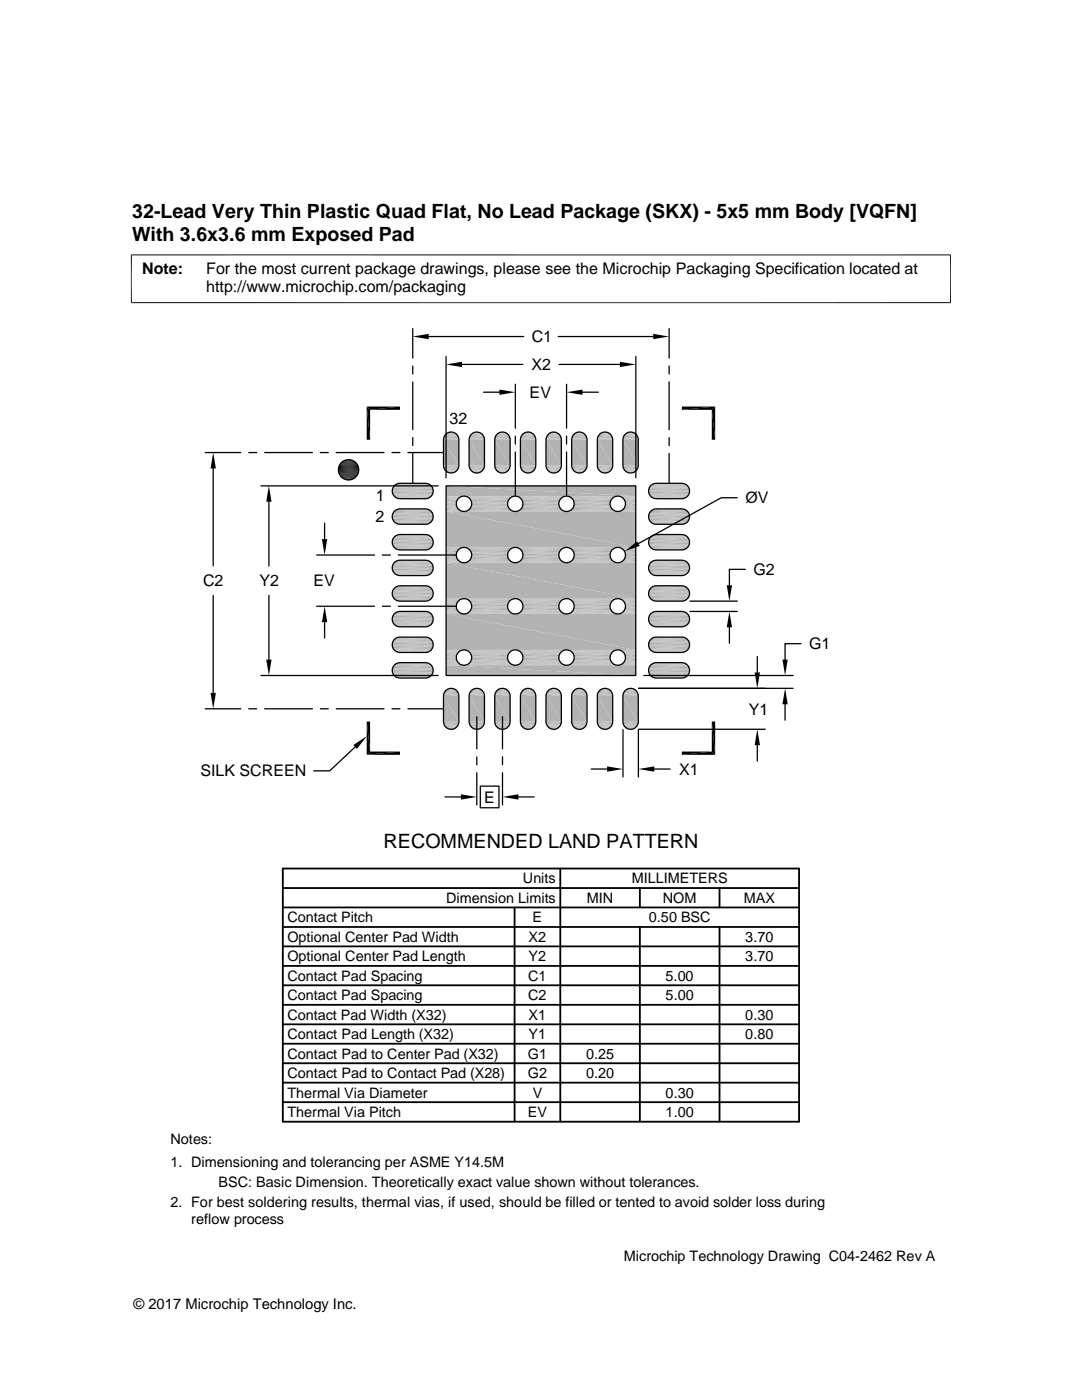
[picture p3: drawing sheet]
<svg xmlns="http://www.w3.org/2000/svg" width="216mm" height="279mm" viewBox="0 0 216 279" stroke-linecap="round" stroke-linejoin="round" font-family="sans-serif">
<g fill="#b3b3b3">
<path d="M89 97l37.9 2h-37.9z"/>
<path d="M89 97h37.9v2z"/>
</g>
<g fill="none" stroke="#b3b3b3" stroke-width=".2">
<path d="M89 99h3.4M89 99.1h3.2M89 99.2h2.9M89 99.4h2.7M92.7 99h10M93 99.1h9.4M93.3 99.2h8.8M93.5 99.4h8.4M103 99h9.9M103.2 99.1h9.4M103.5 99.2h8.9M103.7 99.4h8.4"/>
<path d="M113.2 99h9.9M113.5 99.1h9.4M113.7 99.2h8.9M114 99.4h8.3M123.4 99h3.5M123.7 99.1h3.2M124 99.2h2.9M124.2 99.4h2.7M89 101.7h2.7M89 101.8h2.9M89 102h3.2M89 102h3.4"/>
<path d="M92.7 102h10M93 102h9.4M93.3 101.8h8.8M93.5 101.7h8.4M103 102h9.9M103.2 102h9.4M103.5 101.8h8.9M103.7 101.7h8.4M113.2 102h9.9M113.5 102h9.4M113.7 101.8h8.9M114 101.7h8.3"/>
<path d="M123.4 102h3.5M123.7 102h3.2M124 101.8h2.9M124.2 101.7h2.7"/>
</g>
<path d="M89 99.6h2.5M93.7 99.6h8M103.9 99.6h8M114.2 99.6h7.9M124.4 99.6h2.5M89 101.5h2.5M93.7 101.5h8M103.9 101.5h8M114.2 101.5h7.9M124.4 101.5h2.5" fill="none" stroke="#b3b3b3" stroke-width=".23"/>
<path d="M89 99.9h2.3M93.9 99.9h7.6M104.1 99.9h7.6M114.3 99.9h7.7M124.6 99.9h2.3M89 101.2h2.3M93.9 101.2h7.6M104.1 101.2h7.6M114.3 101.2h7.7M124.6 101.2h2.3" fill="none" stroke="#b3b3b3" stroke-width=".25"/>
<g fill="none" stroke="#b3b3b3" stroke-width=".28">
<path d="M89 100.1h2.1M89 100.4h2.1M89 100.7h2.1M89 101h2.1M94 100.1h7.4M94 101h7.4M94.1 100.7h7.2M94.1 100.4h7.2M104.2 101h7.4M104.2 100.1h7.4M104.3 100.7h7.2M104.3 100.4h7.2"/>
<path d="M114.5 101h7.3M114.5 100.1h7.3M114.6 100.7h7.2M114.6 100.4h7.2M124.7 100.1h2.2M124.7 101h2.2M124.8 100.7h2.1M124.8 100.4h2.1"/>
</g>
<g fill="#b3b3b3">
<path d="M89 102.1l37.9 7.1h-37.9z"/>
<path d="M89 102.1h37.9v7.1z"/>
</g>
<g fill="none" stroke="#b3b3b3" stroke-width=".2">
<path d="M89 109.3h3.4M89 109.3h3.2M89 109.5h2.9M89 109.7h2.7M89 111.9h2.7M89 112.1h2.9M89 112.2h3.2M89 112.3h3.4M92.7 109.3h10M92.7 112.3h10M93 112.2h9.4M93 109.3h9.4"/>
<path d="M93.3 109.5h8.8M93.3 112.1h8.8M93.5 109.7h8.4M93.5 111.9h8.4M103 112.3h9.9M103 109.3h9.9M103.2 112.2h9.4M103.2 109.3h9.4M103.5 109.5h8.9M103.5 112.1h8.9M103.7 109.7h8.4M103.7 111.9h8.4"/>
<path d="M113.2 112.3h9.9M113.2 109.3h9.9M113.5 112.2h9.4M113.5 109.3h9.4M113.7 109.5h8.9M113.7 112.1h8.9M114 109.7h8.3M114 111.9h8.3M123.4 109.3h3.5M123.4 112.3h3.5M123.7 112.2h3.2M123.7 109.3h3.2"/>
<path d="M124 109.5h2.9M124 112.1h2.9M124.2 109.7h2.7M124.2 111.9h2.7"/>
</g>
<path d="M89 109.9h2.5M89 111.7h2.5M93.7 109.9h8M93.7 111.7h8M103.9 109.9h8M103.9 111.7h8M114.2 111.7h7.9M114.2 109.9h7.9M124.4 109.9h2.5M124.4 111.7h2.5" fill="none" stroke="#b3b3b3" stroke-width=".21"/>
<path d="M89 110.1h2.3M89 111.5h2.3M93.9 111.5h7.6M93.9 110.1h7.6M104.1 111.5h7.6M104.1 110.1h7.6M114.3 110.1h7.7M114.3 111.5h7.7M124.6 111.5h2.3M124.6 110.1h2.3" fill="none" stroke="#b3b3b3" stroke-width=".25"/>
<g fill="none" stroke="#b3b3b3" stroke-width=".28">
<path d="M89 110.4h2.1M89 110.6h2.1M89 111.2h2.1M94 110.4h7.4M94 111.2h7.4M94.1 110.6h7.2M104.2 111.2h7.4M104.2 110.4h7.4M104.3 110.6h7.2M114.5 111.2h7.3M114.5 110.4h7.3M114.6 110.6h7.2"/>
<path d="M124.7 110.4h2.2M124.7 111.2h2.2M124.8 110.6h2.1"/>
</g>
<path d="M89 110.9h2.1M94.1 110.9h7.2M104.3 110.9h7.2M114.6 110.9h7.2M124.8 110.9h2.1" fill="none" stroke="#b3b3b3" stroke-width=".3"/>
<g fill="#b3b3b3">
<path d="M89 112.3l37.9 7.2h-37.9z"/>
<path d="M89 112.3h37.9v7.2z"/>
</g>
<g fill="none" stroke="#b3b3b3" stroke-width=".2">
<path d="M89 119.5h3.4M89 119.6h3.2M89 119.7h2.9M89 119.9h2.7M92.7 119.5h10M93 119.6h9.4M93.3 119.7h8.8M93.5 119.9h8.4M103 119.5h9.9M103.2 119.6h9.4M103.5 119.7h8.9M103.7 119.9h8.4"/>
<path d="M113.2 119.5h9.9M113.5 119.6h9.4M113.7 119.7h8.9M114 119.9h8.3M123.4 119.5h3.5M123.7 119.6h3.2M124 119.7h2.9M124.2 119.9h2.7M89 122.1h2.7M89 122.3h2.9M89 122.4h3.2M89 122.5h3.4"/>
<path d="M92.7 122.5h10M93 122.4h9.4M93.3 122.3h8.8M93.5 122.1h8.4M103 122.5h9.9M103.2 122.4h9.4M103.5 122.3h8.9M103.7 122.1h8.4M113.2 122.5h9.9M113.5 122.4h9.4M113.7 122.3h8.9M114 122.1h8.3"/>
<path d="M123.4 122.5h3.5M123.7 122.4h3.2M124 122.3h2.9M124.2 122.1h2.7"/>
</g>
<path d="M89 120.1h2.5M89 121.9h2.5M93.7 120.1h8M93.7 121.9h8M103.9 120.1h8M103.9 121.9h8M114.2 121.9h7.9M114.2 120.1h7.9M124.4 120.1h2.5M124.4 121.9h2.5" fill="none" stroke="#b3b3b3" stroke-width=".21"/>
<path d="M89 120.3h2.3M89 121.7h2.3M93.9 121.7h7.6M93.9 120.3h7.6M104.1 121.7h7.6M104.1 120.3h7.6M114.3 120.3h7.7M114.3 121.7h7.7M124.6 121.7h2.3M124.6 120.3h2.3" fill="none" stroke="#b3b3b3" stroke-width=".25"/>
<g fill="none" stroke="#b3b3b3" stroke-width=".28">
<path d="M89 120.6h2.1M89 121.1h2.1M89 121.4h2.1M94 120.6h7.4M94 121.4h7.4M94.1 121.1h7.2M104.2 121.4h7.4M104.2 120.6h7.4M104.3 121.1h7.2M114.5 121.4h7.3M114.5 120.6h7.3M114.6 121.1h7.2"/>
<path d="M124.7 120.6h2.2M124.7 121.4h2.2M124.8 121.1h2.1"/>
</g>
<path d="M89 120.9h2.1M94.1 120.9h7.2M104.3 120.9h7.2M114.6 120.9h7.2M124.8 120.9h2.1" fill="none" stroke="#b3b3b3" stroke-width=".3"/>
<g fill="#b3b3b3">
<path d="M89 122.5l37.9 7.2h-37.9z"/>
<path d="M89 122.5h37.9v7.2z"/>
</g>
<g fill="none" stroke="#b3b3b3" stroke-width=".2">
<path d="M89 129.7h3.4M89 129.8h3.2M89 129.9h2.9M89 130.1h2.7M89 132.4h2.7M89 132.5h2.9M89 132.7h3.2M89 132.7h3.4M92.7 129.7h10M92.7 132.7h10M93 132.7h9.4M93 129.8h9.4"/>
<path d="M93.3 129.9h8.8M93.3 132.5h8.8M93.5 130.1h8.4M93.5 132.4h8.4M103 132.7h9.9M103 129.7h9.9M103.2 132.7h9.4M103.2 129.8h9.4M103.5 129.9h8.9M103.5 132.5h8.9M103.7 130.1h8.4M103.7 132.4h8.4"/>
<path d="M113.2 132.7h9.9M113.2 129.7h9.9M113.5 132.7h9.4M113.5 129.8h9.4M113.7 129.9h8.9M113.7 132.5h8.9M114 130.1h8.3M114 132.4h8.3M123.4 129.7h3.5M123.4 132.7h3.5M123.7 132.7h3.2M123.7 129.8h3.2"/>
<path d="M124 129.9h2.9M124 132.5h2.9M124.2 130.1h2.7M124.2 132.4h2.7"/>
</g>
<path d="M89 130.3h2.5M89 132.2h2.5M93.7 130.3h8M93.7 132.2h8M103.9 130.3h8M103.9 132.2h8M114.2 132.2h7.9M114.2 130.3h7.9M124.4 130.3h2.5M124.4 132.2h2.5" fill="none" stroke="#b3b3b3" stroke-width=".23"/>
<path d="M89 130.6h2.3M89 131.9h2.3M93.9 131.9h7.6M93.9 130.6h7.6M104.1 131.9h7.6M104.1 130.6h7.6M114.3 130.6h7.7M114.3 131.9h7.7M124.6 131.9h2.3M124.6 130.6h2.3" fill="none" stroke="#b3b3b3" stroke-width=".25"/>
<g fill="none" stroke="#b3b3b3" stroke-width=".28">
<path d="M89 130.8h2.1M89 131.1h2.1M89 131.4h2.1M89 131.6h2.1M94 130.8h7.4M94 131.6h7.4M94.1 131.4h7.2M94.1 131.1h7.2M104.2 131.6h7.4M104.2 130.8h7.4M104.3 131.4h7.2M104.3 131.1h7.2"/>
<path d="M114.5 131.6h7.3M114.5 130.8h7.3M114.6 131.4h7.2M114.6 131.1h7.2M124.7 130.8h2.2M124.7 131.6h2.2M124.8 131.4h2.1M124.8 131.1h2.1"/>
</g>
<g fill="#b3b3b3">
<path d="M89 132.8l37.9 2h-37.9z"/>
<path d="M89 132.8h37.9v2z"/>
<path d="M125.4 86.3h.9z"/>
<path d="M125.7 86.2l.6 .1z"/>
<path d="M120.3 86.3h.8z"/>
<path d="M120.6 86.2l.5 .1z"/>
<path d="M115.2 86.3h.8z"/>
<path d="M115.5 86.2l.5 .1z"/>
<path d="M110.1 86.3h.8z"/>
<path d="M110.3 86.2l.6 .1z"/>
<path d="M104.9 86.3h.9z"/>
<path d="M105.2 86.2l.6 .1z"/>
<path d="M99.8 86.3h.9z"/>
<path d="M100.1 86.2l.6 .1z"/>
<path d="M94.7 86.3h.9z"/>
<path d="M95 86.2l.6 .1z"/>
<path d="M89.6 86.3h.8z"/>
<path d="M89.9 86.2l.5 .1z"/>
<path d="M125.1 86.4l.3-.1 1.1 .1z"/>
<path d="M125.4 86.3l1.1 .1z"/>
<path d="M120 86.4l.3-.1 1.1 .1z"/>
<path d="M120.3 86.3l1.1 .1z"/>
<path d="M114.9 86.4l.3-.1 1.1 .1z"/>
<path d="M115.2 86.3l1.1 .1z"/>
<path d="M109.8 86.4l.3-.1 1.1 .1z"/>
<path d="M110.1 86.3l1.1 .1z"/>
<path d="M104.7 86.4l.2-.1 1.1 .1z"/>
<path d="M104.9 86.3l1.1 .1z"/>
<path d="M99.6 86.4l.2-.1 1.1 .1z"/>
<path d="M99.8 86.3l1.1 .1z"/>
<path d="M94.5 86.4l.2-.1 1.1 .1z"/>
<path d="M94.7 86.3l1.1 .1z"/>
<path d="M89.3 86.4l.3-.1 1.1 .1z"/>
<path d="M89.6 86.3l1.1 .1z"/>
<path d="M124.9 86.5l.2-.1 1.6 .1z"/>
<path d="M125.1 86.4h1.4l.2 .1z"/>
<path d="M119.8 86.5l.2-.1 1.6 .1z"/>
<path d="M120 86.4h1.4l.2 .1z"/>
<path d="M114.7 86.5l.2-.1 1.6 .1z"/>
<path d="M114.9 86.4h1.4l.2 .1z"/>
<path d="M109.6 86.5l.2-.1 1.6 .1z"/>
<path d="M109.8 86.4h1.4l.2 .1z"/>
<path d="M104.4 86.5l.3-.1 1.6 .1z"/>
<path d="M104.7 86.4h1.3l.3 .1z"/>
<path d="M99.3 86.5l.3-.1 1.6 .1z"/>
<path d="M99.6 86.4h1.3l.3 .1z"/>
<path d="M94.2 86.5l.3-.1 1.6 .1z"/>
<path d="M94.5 86.4h1.3l.3 .1z"/>
<path d="M89.1 86.5l.2-.1 1.7 .1z"/>
<path d="M89.3 86.4h1.4l.3 .1z"/>
</g>
<path d="M88.9 86.6h2.3M94 86.6h2.3M99.1 86.6h2.3M104.2 86.6h2.3M109.3 86.6h2.3M114.5 86.6h2.2M119.6 86.6h2.3M124.7 86.6h2.3" fill="none" stroke="#b3b3b3" stroke-width=".2"/>
<path d="M88.7 86.8h2.6M93.8 86.8h2.7M99 86.8h2.6M104.1 86.8h2.6M109.2 86.8h2.6M114.3 86.8h2.6M119.4 86.8h2.6M124.5 86.8h2.6" fill="none" stroke="#b3b3b3" stroke-width=".23"/>
<path d="M88.6 87.1h2.9M93.7 87.1h2.9M98.8 87.1h2.9M103.9 87.1h2.9M109.1 87.1h2.8M114.2 87.1h2.8M119.3 87.1h2.9M124.4 87.1h2.9" fill="none" stroke="#b3b3b3" stroke-width=".25"/>
<g fill="none" stroke="#b3b3b3" stroke-width=".28">
<path d="M88.5 87.6h3.1M88.5 87.3h3M93.6 87.6h3.1M93.6 87.3h3M98.7 87.6h3.1M98.7 87.3h3.1M103.8 87.6h3.1M103.9 87.3h3M108.9 87.6h3.1M109 87.3h3M114.1 87.6h3M114.1 87.3h3"/>
<path d="M119.2 87.6h3.1M119.2 87.3h3M124.3 87.6h3.1M124.3 87.3h3"/>
</g>
<g fill="#b3b3b3">
<path d="M124.3 87.8l3.1 5.1h-3.1z"/>
<path d="M124.3 87.8h3.1v5.1z"/>
<path d="M119.2 87.8l3.1 5.1h-3.1z"/>
<path d="M119.2 87.8h3.1v5.1z"/>
<path d="M114.1 87.8l3 5.1h-3z"/>
<path d="M114.1 87.8h3v5.1z"/>
<path d="M108.9 87.8l3.1 5.1h-3.1z"/>
<path d="M108.9 87.8h3.1v5.1z"/>
<path d="M103.8 87.8l3.1 5.1h-3.1z"/>
<path d="M103.8 87.8h3.1v5.1z"/>
<path d="M98.7 87.8l3.1 5.1h-3.1z"/>
<path d="M98.7 87.8h3.1v5.1z"/>
<path d="M93.6 87.8l3.1 5.1h-3.1z"/>
<path d="M93.6 87.8h3.1v5.1z"/>
<path d="M88.5 87.8l3.1 5.1h-3.1z"/>
<path d="M88.5 87.8h3.1v5.1z"/>
</g>
<g fill="none" stroke="#b3b3b3" stroke-width=".28">
<path d="M88.5 93h3.1M88.5 93.3h3M93.6 93h3.1M93.6 93.3h3M98.7 93h3.1M98.7 93.3h3.1M103.8 93h3.1M103.9 93.3h3M108.9 93h3.1M109 93.3h3M114.1 93h3M114.1 93.3h3"/>
<path d="M119.2 93h3.1M119.2 93.3h3M124.3 93h3.1M124.3 93.3h3"/>
</g>
<path d="M88.6 93.6h2.9M93.7 93.6h2.9M98.8 93.6h2.9M103.9 93.6h2.9M109.1 93.6h2.8M114.2 93.6h2.8M119.3 93.6h2.9M124.4 93.6h2.9" fill="none" stroke="#b3b3b3" stroke-width=".25"/>
<path d="M88.7 93.8h2.6M93.8 93.8h2.7M99 93.8h2.6M104.1 93.8h2.6M109.2 93.8h2.6M114.3 93.8h2.6M119.4 93.8h2.6M124.5 93.8h2.6" fill="none" stroke="#b3b3b3" stroke-width=".21"/>
<path d="M88.9 94h2.3M94 94h2.3M99.1 94h2.3M104.2 94h2.3M109.3 94h2.3M114.5 94h2.2M119.6 94h2.3M124.7 94h2.3" fill="none" stroke="#b3b3b3" stroke-width=".2"/>
<g fill="#b3b3b3">
<path d="M124.9 94.1l1.6 .2h-1.4z"/>
<path d="M124.9 94.1h1.8l-.2 .2z"/>
<path d="M119.8 94.1l1.6 .2h-1.4z"/>
<path d="M119.8 94.1h1.8l-.2 .2z"/>
<path d="M114.7 94.1l1.6 .2h-1.4z"/>
<path d="M114.7 94.1h1.8l-.2 .2z"/>
<path d="M109.6 94.1l1.6 .2h-1.4z"/>
<path d="M109.6 94.1h1.8l-.2 .2z"/>
<path d="M104.4 94.1l1.6 .2h-1.3z"/>
<path d="M104.4 94.1h1.9l-.3 .2z"/>
<path d="M99.3 94.1l1.6 .2h-1.3z"/>
<path d="M99.3 94.1h1.9l-.3 .2z"/>
<path d="M94.2 94.1l1.6 .2h-1.3z"/>
<path d="M94.2 94.1h1.9l-.3 .2z"/>
<path d="M89.1 94.1l1.6 .2h-1.4z"/>
<path d="M89.1 94.1h1.9l-.3 .2z"/>
<path d="M125.1 94.3h1.2z"/>
<path d="M125.1 94.3h1.4z"/>
<path d="M120 94.3h1.1z"/>
<path d="M120 94.3h1.4z"/>
<path d="M114.9 94.3h1.1z"/>
<path d="M114.9 94.3h1.4z"/>
<path d="M109.8 94.3h1.1z"/>
<path d="M109.8 94.3h1.4z"/>
<path d="M104.7 94.3h1.1z"/>
<path d="M104.7 94.3h1.3z"/>
<path d="M99.6 94.3h1.1z"/>
<path d="M99.6 94.3h1.3z"/>
<path d="M94.5 94.3h1.1z"/>
<path d="M94.5 94.3h1.3z"/>
<path d="M89.3 94.3h1.1z"/>
<path d="M89.3 94.3h1.4z"/>
<path d="M125.4 94.3l.6 .1z"/>
<path d="M125.4 94.3h.9z"/>
<path d="M120.3 94.3l.6 .1z"/>
<path d="M120.3 94.3h.8z"/>
<path d="M115.2 94.3l.5 .1z"/>
<path d="M115.2 94.3h.8z"/>
<path d="M110.1 94.3l.5 .1z"/>
<path d="M110.1 94.3h.8z"/>
<path d="M104.9 94.3l.6 .1z"/>
<path d="M104.9 94.3h.9z"/>
<path d="M99.8 94.3l.6 .1z"/>
<path d="M99.8 94.3h.9z"/>
<path d="M94.7 94.3l.6 .1z"/>
<path d="M94.7 94.3h.9z"/>
<path d="M89.6 94.3l.6 .1z"/>
<path d="M89.6 94.3h.8z"/>
</g>
<g fill="none" stroke="#b3b3b3" stroke-width=".2">
<path d="M78.8 99.2h7.1M78.8 96.8h7.1M79 99.4h6.7M79 96.6h6.7M79.2 96.5h6.3M79.2 99.5h6.3M79.5 96.5h5.7M79.5 99.5h5.7M129.9 99.2h7.2M129.9 96.8h7.2M130.1 99.4h6.8M130.1 96.6h6.8"/>
<path d="M130.4 96.5h6.2M130.4 99.5h6.2M130.7 96.5h5.6M130.7 99.5h5.6M78.6 112.3h7.5M78.6 104.1h7.5M78.6 119.5h7.5M78.8 104.3h7.1M78.8 109.4h7.1M78.8 114.6h7.1M78.8 119.7h7.1M78.8 101.9h7.1"/>
<path d="M78.8 107h7.1M78.8 112.1h7.1M78.8 117.2h7.1M79 104.5h6.7M79 109.6h6.7M79 114.7h6.7M79 119.8h6.7M79 101.7h6.7M79 106.8h6.7M79 112h6.7M79 117.1h6.7M79.2 101.6h6.3"/>
<path d="M79.2 106.7h6.3M79.2 111.9h6.3M79.2 117h6.3M79.2 104.6h6.3M79.2 109.7h6.3M79.2 114.8h6.3M79.2 119.9h6.3M79.5 101.6h5.7M79.5 106.7h5.7M79.5 111.8h5.7M79.5 116.9h5.7M79.5 104.6h5.7"/>
<path d="M79.5 109.7h5.7M79.5 114.9h5.7M79.5 120h5.7M129.7 104.1h7.6M129.7 119.5h7.6M129.7 112.3h7.6M129.9 104.3h7.2M129.9 109.4h7.2M129.9 114.6h7.2M129.9 119.7h7.2M129.9 101.9h7.2M129.9 107h7.2"/>
<path d="M129.9 112.1h7.2M129.9 117.2h7.2M130.1 104.5h6.8M130.1 109.6h6.8M130.1 114.7h6.8M130.1 119.8h6.8M130.1 101.7h6.8M130.1 106.8h6.8M130.1 112h6.8M130.1 117.1h6.8M130.4 101.6h6.2M130.4 106.7h6.2"/>
<path d="M130.4 111.9h6.2M130.4 117h6.2M130.4 104.6h6.2M130.4 109.7h6.2M130.4 114.8h6.2M130.4 119.9h6.2M130.7 101.6h5.6M130.7 106.7h5.6M130.7 111.8h5.6M130.7 116.9h5.6M130.7 104.6h5.6M130.7 109.7h5.6"/>
<path d="M130.7 114.9h5.6M130.7 120h5.6M78.6 127.6h7.5M78.8 124.8h7.1M78.8 129.9h7.1M78.8 135h7.1M78.8 122.3h7.1M78.8 127.5h7.1M78.8 132.6h7.1M79 124.9h6.7M79 130h6.7M79 135.1h6.7"/>
<path d="M79 122.2h6.7M79 127.3h6.7M79 132.4h6.7M79.2 122.1h6.3M79.2 127.2h6.3M79.2 132.3h6.3M79.2 125h6.3M79.2 130.1h6.3M79.2 135.3h6.3M79.5 122h5.7M79.5 127.2h5.7M79.5 132.3h5.7"/>
<path d="M79.5 125.1h5.7M79.5 130.2h5.7M79.5 135.3h5.7M129.7 127.6h7.6M129.9 124.8h7.2M129.9 129.9h7.2M129.9 135h7.2M129.9 122.3h7.2M129.9 127.5h7.2M129.9 132.6h7.2M130.1 124.9h6.8M130.1 130h6.8"/>
<path d="M130.1 135.1h6.8M130.1 122.2h6.8M130.1 127.3h6.8M130.1 132.4h6.8M130.4 122.1h6.2M130.4 127.2h6.2M130.4 132.3h6.2M130.4 125h6.2M130.4 130.1h6.2M130.4 135.3h6.2M130.7 122h5.6M130.7 127.2h5.6"/>
<path d="M130.7 132.3h5.6M130.7 125.1h5.6M130.7 130.2h5.6M130.7 135.3h5.6"/>
</g>
<g fill="none" stroke="#b3b3b3" stroke-width=".21">
<path d="M78.6 97h7.5M78.6 99h7.5M129.7 99h7.6M129.7 97h7.6M78.6 102.1h7.5M78.6 107.2h7.5M78.6 117.4h7.5M78.6 109.2h7.5M78.6 114.4h7.5M129.7 109.2h7.6M129.7 114.4h7.6M129.7 102.1h7.6"/>
<path d="M129.7 107.2h7.6M129.7 117.4h7.6M78.6 122.5h7.5M78.6 132.8h7.5M78.6 124.6h7.5M78.6 129.7h7.5M78.6 134.8h7.5M129.7 124.6h7.6M129.7 129.7h7.6M129.7 134.8h7.6M129.7 122.5h7.6M129.7 132.8h7.6"/>
</g>
<g fill="none" stroke="#b3b3b3" stroke-width=".23">
<path d="M78.4 97.2h7.9M78.4 98.8h7.9M129.6 97.2h7.8M129.6 98.8h7.8M78.4 107.4h7.9M78.4 109h7.9M129.6 107.4h7.8M129.6 109h7.8M78.4 122.8h7.9M78.4 133h7.9M78.4 124.4h7.9M78.4 134.6h7.9"/>
<path d="M129.6 122.8h7.8M129.6 133h7.8M129.6 124.4h7.8M129.6 134.6h7.8"/>
</g>
<g fill="none" stroke="#b3b3b3" stroke-width=".25">
<path d="M78.3 97.4h8.1M129.5 97.4h8M78.3 103.7h8.1M78.3 113.9h8.1M78.3 119h8.1M78.3 102.6h8.1M78.3 112.8h8.1M78.3 117.9h8.1M78.4 102.3h7.9M78.4 112.5h7.9M78.4 117.6h7.9M78.4 103.9h7.9"/>
<path d="M78.4 114.1h7.9M78.4 119.3h7.9M129.5 103.7h8M129.5 113.9h8M129.5 119h8M129.5 102.6h8M129.5 112.8h8M129.5 117.9h8M129.6 102.3h7.8M129.6 112.5h7.8M129.6 117.6h7.8M129.6 103.9h7.8"/>
<path d="M129.6 114.1h7.8M129.6 119.3h7.8M78.3 129.2h8.1M78.3 134.3h8.1M78.3 128.1h8.1M78.4 127.9h7.9M78.4 129.5h7.9M129.5 129.2h8M129.5 134.3h8M129.5 128.1h8M129.6 127.9h7.8M129.6 129.5h7.8"/>
</g>
<path d="M78.3 97.7h8.1M129.4 97.7h8.2M78.3 103.1h8.1M78.3 113.3h8.1M78.3 118.4h8.1M129.4 103.1h8.2M129.4 113.3h8.2M129.4 118.4h8.2M78.3 128.7h8.1M78.3 134.1h8.1M129.4 128.7h8.2M129.4 134.1h8.2" fill="none" stroke="#b3b3b3" stroke-width=".3"/>
<g fill="none" stroke="#b3b3b3" stroke-width=".28">
<path d="M78.3 98h8.1M78.3 98.3h8.1M78.3 98.5h8.1M129.4 98h8.2M129.4 98.3h8.2M129.5 98.5h8M78.3 102.8h8.1M78.3 107.9h8.1M78.3 113h8.1M78.3 118.2h8.1M78.3 103.4h8.1M78.3 108.2h8.1"/>
<path d="M78.3 108.5h8.1M78.3 113.6h8.1M78.3 118.7h8.1M78.3 108.8h8.1M78.3 107.7h8.1M129.4 102.8h8.2M129.4 107.9h8.2M129.4 113h8.2M129.4 118.2h8.2M129.4 103.4h8.2M129.4 108.2h8.2M129.4 108.5h8.2"/>
<path d="M129.4 113.6h8.2M129.4 118.7h8.2M129.5 108.8h8M129.5 107.7h8M78.3 123.3h8.1M78.3 128.4h8.1M78.3 133.5h8.1M78.3 123.6h8.1M78.3 123.8h8.1M78.3 129h8.1M78.3 133.8h8.1M78.3 124.1h8.1"/>
<path d="M78.3 123h8.1M78.3 133.2h8.1M129.4 123.3h8.2M129.4 128.4h8.2M129.4 133.5h8.2M129.4 123.6h8.2M129.4 123.8h8.2M129.4 129h8.2M129.4 133.8h8.2M129.5 124.1h8M129.5 123h8M129.5 133.2h8"/>
</g>
<g fill="#b3b3b3">
<path d="M125.4 137.4h.9z"/>
<path d="M125.7 137.4h.6z"/>
<path d="M120.3 137.4h.8z"/>
<path d="M120.6 137.4h.5z"/>
<path d="M115.2 137.4h.8z"/>
<path d="M115.5 137.4h.5z"/>
<path d="M110.1 137.4h.8z"/>
<path d="M110.3 137.4h.6z"/>
<path d="M104.9 137.4h.9z"/>
<path d="M105.2 137.4h.6z"/>
<path d="M99.8 137.4h.9z"/>
<path d="M100.1 137.4h.6z"/>
<path d="M94.7 137.4h.9z"/>
<path d="M95 137.4h.6z"/>
<path d="M89.6 137.4h.8z"/>
<path d="M89.9 137.4h.5z"/>
<path d="M125.1 137.5h1.4z"/>
<path d="M125.4 137.4l1.1 .1z"/>
<path d="M120 137.5h1.4z"/>
<path d="M120.3 137.4l1.1 .1z"/>
<path d="M114.9 137.5h1.4z"/>
<path d="M115.2 137.4l1.1 .1z"/>
<path d="M109.8 137.5h1.4z"/>
<path d="M110.1 137.4l1.1 .1z"/>
<path d="M104.7 137.5h1.3z"/>
<path d="M104.9 137.4l1.1 .1z"/>
<path d="M99.6 137.5h1.3z"/>
<path d="M99.8 137.4l1.1 .1z"/>
<path d="M94.5 137.5h1.3z"/>
<path d="M94.7 137.4l1.1 .1z"/>
<path d="M89.3 137.5h1.4z"/>
<path d="M89.6 137.4l1.1 .1z"/>
<path d="M124.9 137.7l.2-.2 1.6 .2z"/>
<path d="M125.1 137.5h1.4l.2 .2z"/>
<path d="M119.8 137.7l.2-.2 1.6 .2z"/>
<path d="M120 137.5h1.4l.2 .2z"/>
<path d="M114.7 137.7l.2-.2 1.6 .2z"/>
<path d="M114.9 137.5h1.4l.2 .2z"/>
<path d="M109.6 137.7l.2-.2 1.6 .2z"/>
<path d="M109.8 137.5h1.4l.2 .2z"/>
<path d="M104.4 137.7l.3-.2 1.6 .2z"/>
<path d="M104.7 137.5h1.3l.3 .2z"/>
<path d="M99.3 137.7l.3-.2 1.6 .2z"/>
<path d="M99.6 137.5h1.3l.3 .2z"/>
<path d="M94.2 137.7l.3-.2 1.6 .2z"/>
<path d="M94.5 137.5h1.3l.3 .2z"/>
<path d="M89.1 137.7l.2-.2 1.7 .2z"/>
<path d="M89.3 137.5h1.4l.3 .2z"/>
</g>
<path d="M88.9 137.8h2.3M94 137.8h2.3M99.1 137.8h2.3M104.2 137.8h2.3M109.3 137.8h2.3M114.5 137.8h2.2M119.6 137.8h2.3M124.7 137.8h2.3" fill="none" stroke="#b3b3b3" stroke-width=".2"/>
<path d="M88.7 138h2.6M93.8 138h2.7M99 138h2.6M104.1 138h2.6M109.2 138h2.6M114.3 138h2.6M119.4 138h2.6M124.5 138h2.6" fill="none" stroke="#b3b3b3" stroke-width=".21"/>
<path d="M88.6 138.2h2.9M93.7 138.2h2.9M98.8 138.2h2.9M103.9 138.2h2.9M109.1 138.2h2.8M114.2 138.2h2.8M119.3 138.2h2.9M124.4 138.2h2.9" fill="none" stroke="#b3b3b3" stroke-width=".25"/>
<g fill="none" stroke="#b3b3b3" stroke-width=".28">
<path d="M88.5 138.8h3.1M88.5 138.5h3M93.6 138.8h3.1M93.6 138.5h3M98.7 138.8h3.1M98.7 138.5h3.1M103.8 138.8h3.1M103.9 138.5h3M108.9 138.8h3.1M109 138.5h3M114.1 138.8h3M114.1 138.5h3"/>
<path d="M119.2 138.8h3.1M119.2 138.5h3M124.3 138.8h3.1M124.3 138.5h3"/>
</g>
<g fill="#b3b3b3">
<path d="M124.3 138.9l3.1 5.1h-3.1z"/>
<path d="M124.3 138.9h3.1v5.1z"/>
<path d="M119.2 138.9l3.1 5.1h-3.1z"/>
<path d="M119.2 138.9h3.1v5.1z"/>
<path d="M114.1 138.9l3 5.1h-3z"/>
<path d="M114.1 138.9h3v5.1z"/>
<path d="M108.9 138.9l3.1 5.1h-3.1z"/>
<path d="M108.9 138.9h3.1v5.1z"/>
<path d="M103.8 138.9l3.1 5.1h-3.1z"/>
<path d="M103.8 138.9h3.1v5.1z"/>
<path d="M98.7 138.9l3.1 5.1h-3.1z"/>
<path d="M98.7 138.9h3.1v5.1z"/>
<path d="M93.6 138.9l3.1 5.1h-3.1z"/>
<path d="M93.6 138.9h3.1v5.1z"/>
<path d="M88.5 138.9l3.1 5.1h-3.1z"/>
<path d="M88.5 138.9h3.1v5.1z"/>
</g>
<g fill="none" stroke="#b3b3b3" stroke-width=".28">
<path d="M88.5 144.2h3.1M88.5 144.4h3M93.6 144.2h3.1M93.6 144.4h3M98.7 144.2h3.1M98.7 144.4h3.1M103.8 144.2h3.1M103.9 144.4h3M108.9 144.2h3.1M109 144.4h3M114.1 144.2h3M114.1 144.4h3"/>
<path d="M119.2 144.2h3.1M119.2 144.4h3M124.3 144.2h3.1M124.3 144.4h3"/>
</g>
<path d="M88.6 144.7h2.9M93.7 144.7h2.9M98.8 144.7h2.9M103.9 144.7h2.9M109.1 144.7h2.8M114.2 144.7h2.8M119.3 144.7h2.9M124.4 144.7h2.9" fill="none" stroke="#b3b3b3" stroke-width=".25"/>
<path d="M88.7 144.9h2.6M93.8 144.9h2.7M99 144.9h2.6M104.1 144.9h2.6M109.2 144.9h2.6M114.3 144.9h2.6M119.4 144.9h2.6M124.5 144.9h2.6" fill="none" stroke="#b3b3b3" stroke-width=".23"/>
<path d="M88.9 145.2h2.3M94 145.2h2.3M99.1 145.2h2.3M104.2 145.2h2.3M109.3 145.2h2.3M114.5 145.2h2.2M119.6 145.2h2.3M124.7 145.2h2.3" fill="none" stroke="#b3b3b3" stroke-width=".2"/>
<g fill="#b3b3b3">
<path d="M124.9 145.2l1.6 .2h-1.4z"/>
<path d="M124.9 145.2h1.8l-.2 .2z"/>
<path d="M119.8 145.2l1.6 .2h-1.4z"/>
<path d="M119.8 145.2h1.8l-.2 .2z"/>
<path d="M114.7 145.2l1.6 .2h-1.4z"/>
<path d="M114.7 145.2h1.8l-.2 .2z"/>
<path d="M109.6 145.2l1.6 .2h-1.4z"/>
<path d="M109.6 145.2h1.8l-.2 .2z"/>
<path d="M104.4 145.2l1.6 .2h-1.3z"/>
<path d="M104.4 145.2h1.9l-.3 .2z"/>
<path d="M99.3 145.2l1.6 .2h-1.3z"/>
<path d="M99.3 145.2h1.9l-.3 .2z"/>
<path d="M94.2 145.2l1.6 .2h-1.3z"/>
<path d="M94.2 145.2h1.9l-.3 .2z"/>
<path d="M89.1 145.2l1.6 .2h-1.4z"/>
<path d="M89.1 145.2h1.9l-.3 .2z"/>
<path d="M125.1 145.4l1.2 .1z"/>
<path d="M125.1 145.4h1.4l-.2 .1z"/>
<path d="M120 145.4l1.1 .1z"/>
<path d="M120 145.4h1.4l-.3 .1z"/>
<path d="M114.9 145.4l1.1 .1z"/>
<path d="M114.9 145.4h1.4l-.3 .1z"/>
<path d="M109.8 145.4l1.1 .1z"/>
<path d="M109.8 145.4h1.4l-.3 .1z"/>
<path d="M104.7 145.4l1.1 .1z"/>
<path d="M104.7 145.4h1.3l-.2 .1z"/>
<path d="M99.6 145.4l1.1 .1z"/>
<path d="M99.6 145.4h1.3l-.2 .1z"/>
<path d="M94.5 145.4l1.1 .1z"/>
<path d="M94.5 145.4h1.3l-.2 .1z"/>
<path d="M89.3 145.4l1.1 .1z"/>
<path d="M89.3 145.4h1.4l-.3 .1z"/>
<path d="M125.4 145.5h.6z"/>
<path d="M125.4 145.5h.9z"/>
<path d="M120.3 145.5h.6z"/>
<path d="M120.3 145.5h.8z"/>
<path d="M115.2 145.5h.5z"/>
<path d="M115.2 145.5h.8z"/>
<path d="M110.1 145.5h.5z"/>
<path d="M110.1 145.5h.8z"/>
<path d="M104.9 145.5h.6z"/>
<path d="M104.9 145.5h.9z"/>
<path d="M99.8 145.5h.6z"/>
<path d="M99.8 145.5h.9z"/>
<path d="M94.7 145.5h.6z"/>
<path d="M94.7 145.5h.9z"/>
<path d="M89.6 145.5h.6z"/>
<path d="M89.6 145.5h.8z"/>
</g>
<g fill="none" stroke="#000" stroke-width=".25">
<path d="M82.4 65.6v5.9M82.4 73v1.6M82.4 76.2v9.5M85.5 67.2h19M89 71.1v24.3M92.2 72.7h12.1M96.5 78.3h3.2M102.8 76.7v8.7M111.4 67.2h18.9M111.6 72.7h12.1M113.1 76.7v8.7M116.2 78.3h3.2"/>
<path d="M126.9 71.1v24.3M133.5 65.6v5.9M133.5 73v1.6M133.5 76.2v9.5M41 90.3h7M42.5 93.5v19.4M49.6 90.3h1.6M52.1 97h35.3M52.8 90.3h9.5M63.9 90.3h1.6M67.1 90.3h9.5M78.2 90.3h1.6"/>
<path d="M78.8 96.8l1-.3h5.1a1.53 1.53 0 0 1 1.5 1.5 1.53 1.53 0 0 1-1.5 1.5h-5.1a1.53 1.53 0 0 1-1.4-1 1.53 1.53 0 0 1 .4-1.7zM81.4 90.3h7.1M82.4 87.3v1.6M82.4 90.5v5.9M89 86.6a1.53 1.53 0 0 1 1.6-.3 1.53 1.53 0 0 1 1 1.5v5.1a1.53 1.53 0 0 1-1.6 1.5 1.53 1.53 0 0 1-1.5-1.5v-5.1l.1-.7zM89 97h37.9v37.8h-37.9zM94.1 86.6a1.53 1.53 0 0 1 1.6-.2 1.53 1.53 0 0 1 1 1.4v5.1a1.53 1.53 0 0 1-1.6 1.5 1.53 1.53 0 0 1-1.5-1.5v-5.1l.2-.7zM99.2 86.6a1.53 1.53 0 0 1 1.7-.3 1.53 1.53 0 0 1 .9 1.5v5.1a1.53 1.53 0 0 1-1.5 1.5 1.53 1.53 0 0 1-1.6-1.5v-5.1l.2-.7zM102.8 87v1.6M102.8 90.2v8.8M104.4 86.6a1.53 1.53 0 0 1 1.6-.2 1.53 1.53 0 0 1 .9 1.4v5.1a1.53 1.53 0 0 1-1.5 1.5 1.53 1.53 0 0 1-1.6-1.5v-5.1l.2-.7zM109.4 86.6a1.53 1.53 0 0 1 1.7-.3 1.53 1.53 0 0 1 .9 1.5v5.1a1.53 1.53 0 0 1-1.5 1.5 1.53 1.53 0 0 1-1.6-1.5v-5.1l.2-.7z"/>
<path d="M113.1 87v1.6M113.1 90.2v8.8M114.6 86.6a1.53 1.53 0 0 1 1.6-.3 1.53 1.53 0 0 1 .9 1.5v5.1a1.53 1.53 0 0 1-1.5 1.5 1.53 1.53 0 0 1-1.5-1.5v-5.1l.1-.7zM119.7 86.6a1.54 1.54 0 0 1 1.6-.3 1.54 1.54 0 0 1 1 1.5v5.1a1.53 1.53 0 0 1-1.6 1.5 1.53 1.53 0 0 1-1.5-1.5v-5.5zM124.8 86.6a1.53 1.53 0 0 1 1.6-.3 1.53 1.53 0 0 1 1 1.5v5.1a1.53 1.53 0 0 1-1.6 1.5 1.53 1.53 0 0 1-1.5-1.5v-5.1l.1-.7zM130 96.8l.9-.3h5.2a1.53 1.53 0 0 1 1.5 1.5 1.53 1.53 0 0 1-1.5 1.5h-5.2a1.54 1.54 0 0 1-1.4-1 1.54 1.54 0 0 1 .5-1.7zM133.5 87.3v1.6M133.5 90.5v5.9M147.1 99.3h-3.2l-16.5 9.2M42.5 118.9v19.4M53.7 100.1v12.9M53.7 118.8v12.8"/>
<path d="M63.2 110.8h11.5M64.8 104.4v3.2M76.3 110.8h1.6M78.7 117.4l.5-.3 .6-.2h5.1a1.53 1.53 0 0 1 1.5 1.5 1.53 1.53 0 0 1-1.5 1.6h-5.1a1.53 1.53 0 0 1-1.4-1 1.53 1.53 0 0 1 .3-1.6zM78.8 102l1-.4h5.1a1.53 1.53 0 0 1 1.5 1.5 1.53 1.53 0 0 1-1.5 1.5h-5.1a1.52 1.52 0 0 1-1.4-1 1.52 1.52 0 0 1 .4-1.6zM78.8 107.1l1-.4h5.1a1.53 1.53 0 0 1 1.5 1.5 1.53 1.53 0 0 1-1.5 1.5h-5.1a1.53 1.53 0 0 1-1.4-.9 1.53 1.53 0 0 1 .4-1.7zM78.8 112.2l1-.4h5.1a1.53 1.53 0 0 1 1.5 1.5 1.53 1.53 0 0 1-1.5 1.6h-5.1a1.53 1.53 0 0 1-1.4-1 1.53 1.53 0 0 1 .4-1.7zM79.5 110.8h11.5M129.7 107.3l.4-.4 .8-.2h5.2a1.53 1.53 0 0 1 1.5 1.5 1.53 1.53 0 0 1-1.5 1.5h-5.2a1.53 1.53 0 0 1-1.3-.8 1.53 1.53 0 0 1 .1-1.6zM130 101.9l.9-.3h5.2a1.53 1.53 0 0 1 1.5 1.5 1.53 1.53 0 0 1-1.5 1.5h-5.2a1.53 1.53 0 0 1-1.4-1 1.53 1.53 0 0 1 .5-1.7zM130 117.2l.9-.3h5.2a1.53 1.53 0 0 1 1.5 1.5 1.53 1.53 0 0 1-1.5 1.6h-5.2a1.53 1.53 0 0 1-1.4-1.1 1.53 1.53 0 0 1 .5-1.7zM130 112.1l.9-.3h5.2a1.53 1.53 0 0 1 1.5 1.5 1.53 1.53 0 0 1-1.5 1.6h-5.2a1.54 1.54 0 0 1-1.4-1.1 1.54 1.54 0 0 1 .5-1.7z"/>
<path d="M137.7 120h9.4M148.7 113.6h-3.2v3.2M52.1 134.8h35.3M63.2 121h11.5M64.8 124.2v3.1M76.3 121h1.6M78.8 122.4l1-.4h5.1a1.53 1.53 0 0 1 1.5 1.6 1.53 1.53 0 0 1-1.5 1.5h-5.1a1.53 1.53 0 0 1-1.4-1 1.53 1.53 0 0 1 .4-1.7zM78.8 132.6l1-.4h5.1a1.53 1.53 0 0 1 1.5 1.6 1.53 1.53 0 0 1-1.5 1.5h-5.1a1.53 1.53 0 0 1-1.4-1 1.53 1.53 0 0 1 .4-1.7zM78.8 127.5l1-.4h5.1a1.53 1.53 0 0 1 1.5 1.6 1.53 1.53 0 0 1-1.5 1.5h-5.1a1.54 1.54 0 0 1-1.4-1 1.54 1.54 0 0 1 .4-1.7zM79.5 121h11.5M88.8 138a1.54 1.54 0 0 1 1.7-.5 1.54 1.54 0 0 1 1.1 1.4v5.1a1.53 1.53 0 0 1-1.6 1.6 1.53 1.53 0 0 1-1.5-1.6v-5.1zM93.9 138a1.53 1.53 0 0 1 1.7-.5 1.53 1.53 0 0 1 1.1 1.4v5.1a1.53 1.53 0 0 1-1.6 1.6 1.53 1.53 0 0 1-1.5-1.6v-5.1z"/>
<path d="M99.3 137.7a1.54 1.54 0 0 1 2.5 1.2v5.1a1.53 1.53 0 0 1-1.5 1.6 1.53 1.53 0 0 1-1.6-1.6v-5.1l.3-.9zM104.2 138a1.54 1.54 0 0 1 1.7-.5 1.54 1.54 0 0 1 1 1.4v5.1a1.53 1.53 0 0 1-1.5 1.6 1.53 1.53 0 0 1-1.6-1.6v-5.1zM109.3 138a1.53 1.53 0 0 1 1.7-.5 1.53 1.53 0 0 1 1 1.4v5.1a1.53 1.53 0 0 1-1.5 1.6 1.53 1.53 0 0 1-1.6-1.6v-5.1zM114.7 137.7a1.54 1.54 0 0 1 2.4 1.2v5.1a1.53 1.53 0 0 1-1.5 1.6 1.53 1.53 0 0 1-1.5-1.6v-5.1l.2-.9zM119.5 138a1.54 1.54 0 0 1 1.7-.5 1.54 1.54 0 0 1 1.1 1.4v5.1a1.53 1.53 0 0 1-1.6 1.6 1.53 1.53 0 0 1-1.5-1.6v-5.1zM124.6 138a1.53 1.53 0 0 1 1.7-.5 1.53 1.53 0 0 1 1.1 1.4v5.1a1.53 1.53 0 0 1-1.6 1.6 1.53 1.53 0 0 1-1.5-1.6v-5.1zM127.4 137.4h30.8M128.5 134.8h29.7M129.7 122.6l.4-.3 .8-.3h5.2a1.53 1.53 0 0 1 1.5 1.6 1.53 1.53 0 0 1-1.5 1.5h-5.2a1.53 1.53 0 0 1-1.3-.9 1.53 1.53 0 0 1 .1-1.6zM130 127.4l.9-.3h5.2a1.53 1.53 0 0 1 1.5 1.6 1.53 1.53 0 0 1-1.5 1.5h-5.2a1.54 1.54 0 0 1-1.4-1 1.54 1.54 0 0 1 .5-1.8zM130 132.6l.9-.4h5.2a1.53 1.53 0 0 1 1.5 1.6 1.53 1.53 0 0 1-1.5 1.5h-5.2a1.53 1.53 0 0 1-1.4-1 1.53 1.53 0 0 1 .5-1.7zM137.7 122h9.4"/>
<path d="M145.5 125.2v3.2M151.1 131v3.2M159.8 128.5h-3.1v3.1M41 141.5h7M49.6 141.5h1.6M52.8 141.5h9.5M63.9 141.5h1.6M67.1 141.5h9.5M70.9 149.1l-5.1 4.7h-3.2M78.2 141.5h1.6M81.4 141.5h7.1M88.8 159h3.2"/>
<path d="M95.1 143v6.5M95.1 151v1.6M95.1 154.2v6.4M95.8 156.9h3.8v4.3h-3.8zM100.3 143v6.5M100.3 151v1.6M100.3 154.2v6.4M103.4 159h3.2M118 153.5h3.1M124.3 145.6v9.5M127.4 145.6v9.5M127.4 145.5h25.3"/>
<path d="M130.6 153.5h3.1M151.1 148.7v3.2M156.7 140.5v3.2"/>
<circle cx="69.6" cy="93.8" r="2.03"/>
<circle cx="92.6" cy="100.5" r="1.54"/>
<circle cx="92.6" cy="110.8" r="1.54"/>
<circle cx="102.8" cy="100.5" r="1.54"/>
<circle cx="102.8" cy="110.8" r="1.54"/>
<circle cx="113" cy="100.5" r="1.54"/>
<circle cx="113" cy="110.8" r="1.54"/>
<circle cx="123.3" cy="100.5" r="1.53"/>
<circle cx="123.3" cy="110.8" r="1.53"/>
<circle cx="92.6" cy="131.2" r="1.54"/>
<circle cx="92.6" cy="121" r="1.54"/>
<circle cx="102.8" cy="131.2" r="1.54"/>
<circle cx="102.8" cy="121" r="1.54"/>
<circle cx="113" cy="131.2" r="1.54"/>
<circle cx="113" cy="121" r="1.53"/>
<circle cx="123.3" cy="131.2" r="1.53"/>
<circle cx="123.3" cy="121" r="1.53"/>
</g>
<g fill="none" stroke="#000" stroke-width=".36">
<path d="M56.4 177.2h103M56.4 173.3h103v50.6h-103zM111.8 173.3v50.6M127.7 177.2v3.9M143.6 177.2v3.9M56.4 181.1h103M56.4 188.9h103M56.4 185h103M56.4 192.8h103M56.4 196.6h103M102.7 181.1v42.8M127.7 185v38.9"/>
<path d="M143.6 185v38.9M56.4 200.5h103M56.4 204.4h103M56.4 212.2h103M56.4 208.3h103M56.4 220h103M56.4 216.1h103"/>
</g>
<g fill="#000">
<path d="M82.4 67.2l3.1-.6v1.1zM89 72.7l3.2-.5v1.1zM99.7 77.7l3.1 .6-3.1 .5zM113.1 78.3l3.1-.6v1.1zM123.7 72.2l3.2 .5-3.2 .6zM130.3 66.6l3.2 .6-3.2 .5zM42.5 90.3l.6 3.2h-1.1zM68.5 95.5l1.9 .1zM68.7 91.9l1.8 .1zM68.7 95.6l1.5 .1zM68.7 95.6h1.7zM68.7 91.9h1.7z"/>
<path d="M68.9 91.8l1.5 .1zM68.9 95.7h1.1zM68.9 95.7h1.3zM68.9 91.8h1.3zM69.1 91.8h1.1zM69.1 95.7l.7 .1zM69.1 95.7h.9zM69.1 91.8h.9zM69.3 91.8h.7zM69.3 95.8h.5zM69.3 91.8h.5zM73.2 81.1l.7 6.7h-.7z"/>
<path d="M73.2 81.1h6.6l-5.9 .7zM73.2 81.1l.7 .7v6zM73.9 81.8l5.9-.7v.7zM136.1 81.1h6.6l-6.6 .7zM136.1 81.8l6.6-.7-.7 .7zM142 81.8l.7 6h-.7zM142 81.8l.7-.7v6.7zM53.7 97l.5 3.1h-1.1zM64.2 107.6h1.1l-.5 3.2zM124.6 110l2.5-2 .6 .9zM145 116.8h1.1l-.6 3.2zM42 138.3h1.1l-.6 3.2z"/>
<path d="M53.1 131.6h1.1l-.5 3.2zM64.8 121l.5 3.2h-1.1zM145.5 122l.6 3.2h-1.1zM150.6 134.2h1l-.5 3.2zM156.1 131.6h1.1l-.5 3.2zM70.5 148.7l2.7-1.8-2 2.6zM73.2 144l.7 6-.7 .6zM73.2 144h.7v6zM73.2 150.6l6.6-.6v.6zM73.2 150.6l.7-.6h5.9zM92 158.5l3.1 .5-3.1 .6zM100.3 159l3.1-.5v1.1z"/>
<path d="M121.1 153l3.2 .5-3.2 .5zM127.4 153.5l3.2-.5v1zM142 144l.7 6.6-.7-.6zM136.1 150h5.9l-5.9 .6zM142 144h.7v6.6zM136.1 150.6l5.9-.6 .7 .6zM151.1 145.5l.5 3.2h-1zM156.7 137.4l.5 3.1h-1.1z"/>
</g>
<g fill="none" stroke="#000" stroke-width=".2">
<path d="M26.1 50.9h163.7M26.2 50.8v9.7M189.7 50.8v9.7M26.1 60.4h163.7M67.5 93.7h4.1M67.5 93.9h4.1M67.5 94.1h4.1M67.5 93.5h4.1M67.6 93.3h3.9M67.6 94.2h3.9M67.6 94.4h3.9M67.6 93.1h3.9"/>
<path d="M67.7 92.9h3.7M67.7 94.6h3.7M67.7 94.8h3.7M67.7 92.8h3.7M67.9 94.9h3.4M67.9 92.6h3.4M67.9 92.4h3.2M67.9 95.1h3.2M68.1 95.2h2.9M68.1 92.3h2.9M68.2 92.2h2.7M68.2 95.4h2.7"/>
<path d="M68.4 92.1h2.3M68.4 95.5h2.3M68.5 95.6h2M68.5 92h2"/>
</g>
<g font-size="3.9">
<text x="26.4" y="43.5">32-Lead Very Thin Plastic Quad Flat, No Lead Package (SKX) - 5x5 mm Body [VQFN]</text>
<text x="26.4" y="48">With 3.6x3.6 mm Exposed Pad</text>
<text x="76.5" y="169.2">RECOMMENDED LAND PATTERN</text>
</g>
<g font-size="3.2">
<text x="28.4" y="54.6">Note:</text>
<text x="41.1" y="58.3">http://www.microchip.com/packaging</text>
<text x="41.1" y="54.6">For the most current package drawings, please see the Microchip Packaging Specification located at</text>
<text x="106.1" y="68.3">C1</text>
<text x="106.1" y="73.9">X2</text>
<text x="105.7" y="79.4">EV</text>
<text x="89.7" y="84.6">32</text>
<text x="75" y="100">1</text>
<text x="148.7" y="100.4">ØV</text>
<text x="74.9" y="104.2">2</text>
<text x="40.5" y="117">C2</text>
<text x="51.8" y="117">Y2</text>
<text x="62.5" y="117">EV</text>
<text x="150.3" y="114.7">G2</text>
<text x="161.4" y="129.6">G1</text>
<text x="149.4" y="142.6">Y1</text>
<text x="40" y="155">SILK SCREEN</text>
<text x="135.5" y="154.6">X1</text>
<text x="96.6" y="160.2">E</text>
</g>
<g font-size="2.9">
<text x="104.3" y="176.3">Units</text>
<text x="126" y="176.3">MILLIMETERS</text>
<text x="57.3" y="184.1">Contact Pitch</text>
<text x="89" y="180.2">Dimension Limits</text>
<text x="106.3" y="184.1">E</text>
<text x="117.1" y="180.2">MIN</text>
<text x="129.5" y="184.1">0.50 BSC</text>
<text x="132.3" y="180.2">NOM</text>
<text x="148.4" y="180.2">MAX</text>
<text x="57.3" y="188">Optional Center Pad Width</text>
<text x="57.3" y="191.9">Optional Center Pad Length</text>
<text x="105.5" y="191.9">Y2</text>
<text x="105.5" y="188">X2</text>
<text x="148.7" y="191.9">3.70</text>
<text x="148.7" y="188">3.70</text>
<text x="57.3" y="195.7">Contact Pad Spacing</text>
<text x="105.4" y="195.7">C1</text>
<text x="132.8" y="195.7">5.00</text>
<text x="57.3" y="199.6">Contact Pad Spacing</text>
<text x="57.3" y="203.5">Contact Pad Width (X32)</text>
<text x="105.4" y="199.6">C2</text>
<text x="105.5" y="203.5">X1</text>
<text x="132.8" y="199.6">5.00</text>
<text x="148.7" y="203.5">0.30</text>
<text x="57.3" y="207.4">Contact Pad Length (X32)</text>
<text x="105.5" y="207.4">Y1</text>
<text x="148.7" y="207.4">0.80</text>
<text x="57.3" y="211.3">Contact Pad to Center Pad (X32)</text>
<text x="57.3" y="215.2">Contact Pad to Contact Pad (X28)</text>
<text x="105.3" y="211.3">G1</text>
<text x="105.3" y="215.2">G2</text>
<text x="116.9" y="211.3">0.25</text>
<text x="116.9" y="215.2">0.20</text>
<text x="57.3" y="219.1">Thermal Via Diameter</text>
<text x="106.3" y="219.1">V</text>
<text x="132.8" y="219.1">0.30</text>
<text x="57.3" y="222.9">Thermal Via Pitch</text>
<text x="105.3" y="222.9">EV</text>
<text x="132.8" y="222.9">1.00</text>
<text x="34" y="228.3">Notes:</text>
<text x="34" y="232.9">1. Dimensioning and tolerancing per ASME Y14.5M</text>
<text x="43.6" y="236.9">BSC: Basic Dimension. Theoretically exact value shown without tolerances.</text>
<text x="34" y="241">2. For best soldering results, thermal vias, if used, should be filled or tented to avoid solder loss during</text>
<text x="38.1" y="244.3">reflow process</text>
<text x="124.5" y="251.7">Microchip Technology Drawing C04-2462 Rev A</text>
<text x="26.6" y="261.3">© 2017 Microchip Technology Inc.</text>
</g>
</svg>
